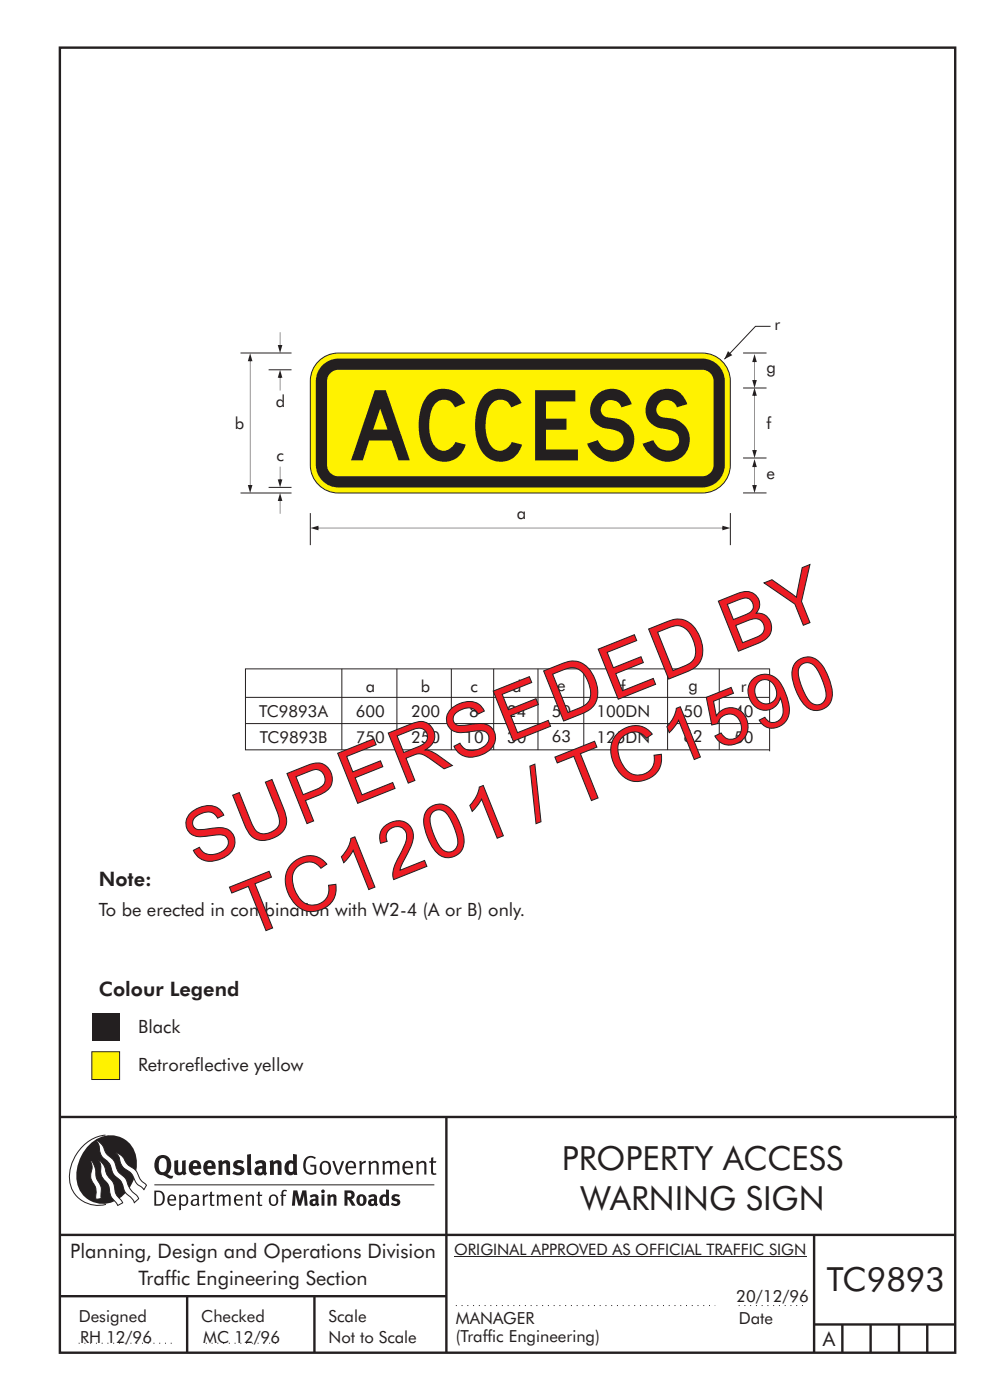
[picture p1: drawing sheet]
<svg xmlns="http://www.w3.org/2000/svg" width="210mm" height="297mm" viewBox="0 0 210 297" stroke-linecap="round" stroke-linejoin="round" font-family="sans-serif">
<g fill="none" stroke="#231f20" stroke-width=".51">
<path d="M12.7 10.1h189.9v276.9h-189.9zM12.7 237h190.3M94.7 236.9v50.1M12.7 262h190M12.7 275h82M39.7 275v12M66.7 275v12M172.7 262v25M172.7 281h30M178.7 281v6M184.7 281v6M190.7 281v6"/>
<path d="M196.7 281v6"/>
</g>
<path d="M96.7 277h55M156.7 277h14M16.7 285h20.3M43.7 285h15" fill="none" stroke="#231f20" stroke-width=".21" stroke-dasharray=".2 1" stroke-linecap="butt"/>
<path d="M96.3 266.7h74.7" fill="none" stroke="#231f20" stroke-width=".21"/>
<path d="M19.5 223.1h5.9v5.9h-5.9z" fill-rule="evenodd" fill="#fff200" stroke="#231f20" stroke-width=".21"/>
<path d="M19.5 215h5.9v5.9h-5.9z" fill-rule="evenodd" fill="#231f20"/>
<path d="M52.1 148h111M52.2 153.5h111M72.5 141.9v17.2M84.2 141.9v17.2M95.7 141.9v17.2M104.7 141.9v17.2M114.1 141.9v17.2M123.8 141.9v17.2M141.6 141.9v17.2M152.6 141.9v17.2M163.3 141.9v17.5M163.3 141.9h-111.2v17.2h111.1" fill="none" stroke="#231f20" stroke-width=".21"/>
<g fill="#231f20">
<path d="M65.9 112l1.7-.5v1zM67.4 112l86 .1zM153.2 111.5l1.7 .5-1.7 .5z"/>
<path d="M160.1 97.4l.4 1.7h-.9zM160 98.9l.1 4.2zM159.6 102.9h.9l-.4 1.7z"/>
<path d="M160.1 75.1l.4 1.7h-.9zM160 76.7l.1 4.1zM159.6 80.6h.9l-.4 1.7z"/>
<path d="M160.1 82.3l.4 1.7h-.9zM160 83.8l.1 11.8zM159.6 95.5h.9l-.4 1.7z"/>
</g>
<path d="M163.5 69.2h-3.2l-6.6 7" fill="none" stroke="#231f20" stroke-width=".21"/>
<path d="M154.4 74.5l.9 .9-1.6 .8z" fill="#231f20"/>
<path d="M157.6 74.9h5M157.6 82.3h5M157.6 97.2h5M65.8 108.9v6.8M154.9 108.9v6.8M157.6 104.6h5" fill="none" stroke="#231f20" stroke-width=".21"/>
<path d="M67.6 76.6a5.9 5.9 0 0 1 4.1-1.7h77.3a5.9 5.9 0 0 1 5.9 5.9v17.9a5.9 5.9 0 0 1-5.9 5.9h-77.3a5.9 5.9 0 0 1-5.9-5.9v-17.9a5.9 5.9 0 0 1 1.8-4.2z" fill-rule="evenodd" fill="#fff200" stroke="#231f20" stroke-width=".21"/>
<path d="M68.1 77.8a4.8 4.8 0 0 1 3.7-1.7h77.2a4.8 4.8 0 0 1 4.8 4.8v17.7a4.8 4.8 0 0 1-4.8 4.8h-77.2a4.8 4.8 0 0 1-4.8-4.8v-17.7a4.8 4.8 0 0 1 1.1-3.1z" fill-rule="evenodd" fill="#231f20"/>
<path d="M69.9 79.4a2.41 2.41 0 0 1 1.9-.9h77.2a2.42 2.42 0 0 1 2.4 2.4v17.7a2.42 2.42 0 0 1-2.4 2.4h-77.2a2.42 2.42 0 0 1-2.4-2.4v-17.7v-.6z" fill-rule="evenodd" fill="#fff200"/>
<g fill="#231f20">
<path d="M91 83.6a5 5 0 0 1 7.7 1.9l-2.2 .9a2.55 2.55 0 0 0-2.6-1.6 2.55 2.55 0 0 0-2.3 2.1 9 9 0 0 0 .7 7.9 2.51 2.51 0 0 0 4.3-1l2.2 .5a4.7 4.7 0 0 1-4.3 3.7 4.7 4.7 0 0 1-4.8-3.1 11.8 11.8 0 0 1 .9-10.9z"/>
<path d="M103 83.6a5 5 0 0 1 7.6 1.9l-2.1 .9a2.55 2.55 0 0 0-2.7-1.6 2.55 2.55 0 0 0-2.3 2.1 9 9 0 0 0 .8 7.9 2.51 2.51 0 0 0 4.2-1l2.3 .5a4.7 4.7 0 0 1-4.4 3.7 4.7 4.7 0 0 1-4.7-3.1 11.8 11.8 0 0 1 .9-10.9z"/>
<path d="M113.5 82.8h8.5v2.4h-6.2v3.6h4.4v2.4h-4.4v4.2h6.8v2.3h-9.1z"/>
<path d="M126.6 83.8a4.4 4.4 0 0 1 7.4 2l-2.2 .6a2.16 2.16 0 0 0-2.8-1.5 2.16 2.16 0 0 0-1.2 3l.2 .3a7 7 0 0 0 3.1 .7 4.7 4.7 0 0 1 3 6.4 4.7 4.7 0 0 1-6.8 2l-1-.8-.9-.8-.9-1.6 2.3-.7a3.1 3.1 0 0 0 4.8 1.5 2.15 2.15 0 0 0 .6-2.2 2.15 2.15 0 0 0-1.9-1.5l-.5-.1a4.6 4.6 0 0 1-4.5-2.9 4.6 4.6 0 0 1 1.3-4.4z"/>
<path d="M138.4 83.8a4.4 4.4 0 0 1 7.4 2l-2.2 .6a2.16 2.16 0 0 0-2.9-1.5 2.16 2.16 0 0 0-1.2 3l.3 .3a7 7 0 0 0 3.1 .7 4.7 4.7 0 0 1 3 6.4 4.7 4.7 0 0 1-6.8 2l-1.1-.8-.8-.8-.9-1.6 2.3-.7a3.1 3.1 0 0 0 4.8 1.5 2.15 2.15 0 0 0 .5-2.2 2.15 2.15 0 0 0-1.8-1.5l-.5-.1a4.6 4.6 0 0 1-4.5-2.9 4.6 4.6 0 0 1 1.3-4.4z"/>
<path d="M79.5 82.8h2.3l5.1 14.9h-2.4l-1.4-4.2h-4.8l-1.3 4.2h-2.5zM80.7 86.7l-1.5 4.4h3z"/>
<path d="M53.1 74.9l.5 1.7h-1zM53 76.5l.1 26.6zM52.6 102.9h1l-.5 1.7z"/>
<path d="M59.4 70.5l.1 2.9zM58.9 73.2h1l-.5 1.7z"/>
<path d="M59.4 99l.1 2.9zM58.9 101.7h1l-.5 1.7z"/>
<path d="M59.4 80l.1 2.9zM59.4 78.5l.5 1.6h-1z"/>
<path d="M59.4 106.1l.1 2.9zM59.4 104.6l.5 1.7h-1z"/>
</g>
<path d="M51 74.9h10.8M57 78.5h4.8M51 104.6h10.8M57 103.4h4.8" fill="none" stroke="#231f20" stroke-width=".21"/>
<g fill="#231f20">
<path d="M64.9 245.6a1.61 1.61 0 0 1 2.1 0l-.2 .3a1.17 1.17 0 0 0-1.4-.2 1.17 1.17 0 0 0-.6 1.3 1.42 1.42 0 0 0 1.2 1.9l.7-.2v-1.2h-.8l-.1-.4h1.3v1.8a1.82 1.82 0 0 1-2.2 0 1.82 1.82 0 0 1-.6-2.1l.2-.7z" fill-rule="evenodd"/>
<path d="M68.2 246.5a1.77 1.77 0 0 0 .4 2.7 1.39 1.39 0 0 0 1.4-.5 1.39 1.39 0 0 0 .2-1.5 1.19 1.19 0 0 0-2-.7zM68.5 246.8a.83 .83 0 0 1 1 .1 .83 .83 0 0 1 .2 .9 .75 .75 0 0 1-.6 1.1 .75 .75 0 0 1-.8-.8v-1z" fill-rule="evenodd"/>
<path d="M70.5 246.4l.4-.1 .8 2.4 .8-2.3h.5l-1.1 2.8h-.4z" fill-rule="evenodd"/>
<path d="M73.6 246.7a1.74 1.74 0 0 0 .5 2.5h.9l.5-.3-.2-.3a.89 .89 0 0 1-1.1 .2 .89 .89 0 0 1-.4-1h1.7a1.15 1.15 0 0 0-.4-1.3 1.15 1.15 0 0 0-1.5 .2zM74 246.8a.67 .67 0 0 1 .8-.1 .67 .67 0 0 1 .3 .8h-1.3z" fill-rule="evenodd"/>
<path d="M76.2 246.4l.4-.1 .1 .4 .5-.4h.5l-.2 .5a.61 .61 0 0 0-.8 .6v1.8h-.4z" fill-rule="evenodd"/>
<path d="M78.1 246.4l.5-.1 .1 .4a.89 .89 0 0 1 .9-.4 .89 .89 0 0 1 .7 .7v2.2h-.4v-2.2l-.1-.2-.3-.1-.8 .4v2.1h-.4z" fill-rule="evenodd"/>
<path d="M81.1 246.4l.4-.1 .1 .4a.83 .83 0 0 1 .8-.4 .83 .83 0 0 1 .7 .5 .86 .86 0 0 1 .9-.5 .86 .86 0 0 1 .7 .7v2.2h-.4l-.1-2.3a.5 .5 0 0 0-.8 0l-.2 .2v2.1h-.5v-2.2l-.4-.3-.7 .4v2.1h-.4z" fill-rule="evenodd"/>
<path d="M85.7 246.7a1.74 1.74 0 0 0 .5 2.5h.9l.5-.3-.2-.3a.89 .89 0 0 1-1.1 .2 .89 .89 0 0 1-.4-1h1.7a1.15 1.15 0 0 0-.5-1.3 1.15 1.15 0 0 0-1.4 .2zM86 246.8a.67 .67 0 0 1 .9-.1 .67 .67 0 0 1 .3 .8h-1.3z" fill-rule="evenodd"/>
<path d="M88.3 246.4l.4-.1 .1 .4a.89 .89 0 0 1 .9-.4 .89 .89 0 0 1 .8 .7v2.2h-.5v-2.2l-.1-.2-.3-.1-.8 .4v2.1h-.4z" fill-rule="evenodd"/>
<path d="M91.5 245.6l.4-.1v.9h.7l-.2 .3h-.5v2.1l.1 .1h.5l.1 .3a.71 .71 0 0 1-1.2-.6v-1.9h-.3v-.3h.3z" fill-rule="evenodd"/>
<path d="M37 246.3l.8-.2v2a.46 .46 0 0 0 .2 .6 .46 .46 0 0 0 .6-.2v-2.2l.8-.2v2.4l.2 .5-.6 .4-.2-.3a1.03 1.03 0 0 1-1.2 .2 1.03 1.03 0 0 1-.6-1.1z" fill-rule="evenodd"/>
<path d="M40.4 246.6a1.64 1.64 0 0 0 0 2.2 1.64 1.64 0 0 0 2.3 .1l-.4-.4a.78 .78 0 0 1-.9 .3 .78 .78 0 0 1-.5-.8h1.8a1.37 1.37 0 0 0-.6-1.7 1.37 1.37 0 0 0-1.7 .3zM41.1 246.9a.48 .48 0 0 1 .6-.1 .48 .48 0 0 1 .2 .6h-1z" fill-rule="evenodd"/>
<path d="M43.5 246.6a1.65 1.65 0 0 0-.2 1.9 1.65 1.65 0 0 0 1.9 .8l.5-.4-.3-.4a.78 .78 0 0 1-.9 .3 .78 .78 0 0 1-.5-.8h1.8a1.37 1.37 0 0 0-.6-1.7 1.37 1.37 0 0 0-1.7 .3zM44.1 246.9a.48 .48 0 0 1 .6-.1 .48 .48 0 0 1 .2 .6h-.9z" fill-rule="evenodd"/>
<path d="M46.3 246.3l.7-.2 .1 .4a.95 .95 0 0 1 1-.3 .95 .95 0 0 1 .7 .8v2.3h-.8v-2.3l-.3-.2-.5 .3v2.2h-.8z" fill-rule="evenodd"/>
<path d="M49.7 246.5a1.73 1.73 0 0 1 2-.1l-.2 .5-.6-.2a.42 .42 0 0 0-.6 .3l.2 .3a1.23 1.23 0 0 1 1.4 1 1.47 1.47 0 0 1-2.3 .9l-.3-.2 .3-.6 .7 .3a.47 .47 0 0 0 .7-.3 .87 .87 0 0 0-1-.5l-.4-.2-.1-.4z" fill-rule="evenodd"/>
<path d="M54.1 246.6l.3 .5 .3-.1a.62 .62 0 0 1 .9 0l.1 .4a1.21 1.21 0 0 0-1.4 .3 1.21 1.21 0 0 0-.1 1.3 1.19 1.19 0 0 0 1.6 .1l.5 .3 .4-.5-.3-.3v-1.4a.96 .96 0 0 0-1.3-1zM55 248l.6-.1v.7a.43 .43 0 0 1-.6 .1 .43 .43 0 0 1 0-.7z" fill-rule="evenodd"/>
<path d="M57.2 246.3l.7-.2 .1 .4a.95 .95 0 0 1 1-.3 .95 .95 0 0 1 .7 .8v2.3h-.8v-2.3l-.2-.2-.6 .3v2.2h-.8z" fill-rule="evenodd"/>
<path d="M62.2 244.8v1.5a1.29 1.29 0 0 0-1.4 .2 1.29 1.29 0 0 0-.5 1.3 1.24 1.24 0 0 0 .6 1.3 1.24 1.24 0 0 0 1.4 0l.1 .2h.7l-.1-4.3zM61.5 246.9l.4-.1 .3 .2v1.5l-.3 .1a.48 .48 0 0 1-.6-.4 1.52 1.52 0 0 1 .2-1.3z" fill-rule="evenodd"/>
<path d="M52.4 245l.8-.2 .2 4.5h-.8l-.1-.2z" fill-rule="evenodd"/>
</g>
<path d="M22.4 240.8a9 9 0 0 0-7.4 10.9 6.2 6.2 0 0 0 7.5 3.8M32.7 251.4h59.4" fill="none" stroke="#231f20" stroke-width=".21"/>
<path d="M19.1 242.7a5.7 5.7 0 0 1 6.5-1.4 5.7 5.7 0 0 1 3.4 5.7 8.6 8.6 0 0 1-6.2 8.3 5.7 5.7 0 0 1-6.5-7 9.9 9.9 0 0 1 2.8-5.6z" fill-rule="evenodd" fill="#231f20"/>
<path d="M24.5 244.5a3.1 3.1 0 0 1 2.3 2.2l.7 .7a3.2 3.2 0 0 1 2 2.4l.4 .6 1.2 1.1-.6 .9-.2-.3a3.5 3.5 0 0 1-1.9-2.1 3.8 3.8 0 0 0-2.1-2.2 3.5 3.5 0 0 1-1-2.2zM20.4 241.9a3.4 3.4 0 0 1 1.9 2.5l.7 .8a3.3 3.3 0 0 1 1.7 2.6 4.4 4.4 0 0 0 1.7 2l.3 .3a6.1 6.1 0 0 0 2.5 3.7l.2 .5-.9 .9a6.1 6.1 0 0 0-1.9-2.2l-.4-.8a3.6 3.6 0 0 0-1.9-2.8l-.6-1a3.6 3.6 0 0 0-1.9-2.8 3.7 3.7 0 0 1-.8-2.4zM21 246.1a3.4 3.4 0 0 1 1.5 2.7l.6 1a3.8 3.8 0 0 1 1.4 3.1l.3 .7 1.2 1.6-1 .6-.5-.8a3.2 3.2 0 0 1-1.3-2.8 4.3 4.3 0 0 0-1.4-2.2 4.7 4.7 0 0 1-.5-2.9zM19.2 246.1a5.1 5.1 0 0 1 1.2 3.7l.3 .7a3.1 3.1 0 0 1 .7 3l.1 .8-1.1 .2-.1-.8a3.5 3.5 0 0 0-.9-3.3 3.6 3.6 0 0 1 .1-2.5z" fill-rule="evenodd" fill="#fff" stroke="#231f20" stroke-width=".21"/>
<g fill="#231f20">
<path d="M33.4 245.5a2.51 2.51 0 0 0 .4 3.7l.8 .1a2.78 2.78 0 0 0 2 .7l.2-.6h-.6l-.7-.3a2.56 2.56 0 0 0 0-3.8 1.83 1.83 0 0 0-2.1 .2zM34 245.9a.87 .87 0 0 1 1 0 .87 .87 0 0 1 .4 .9v.4a1.17 1.17 0 0 1-.9 1.5l-.3-.1a2.38 2.38 0 0 1-.2-2.7z" fill-rule="evenodd"/>
<path d="M33.1 252.9v2.6a1.12 1.12 0 0 0 1.2-.3 1.12 1.12 0 0 0 .2-1.2l-.1-.5-.3-.4zM32.7 252.6h1.1a1.67 1.67 0 0 1 1.2 1.6 1.67 1.67 0 0 1-1.3 1.6h-1zM36.1 253.9l-.2 .5h1.1a.55 .55 0 0 0-.3-.6 .55 .55 0 0 0-.6 .1zM35.8 253.7a.95 .95 0 0 1 1.2-.1 .95 .95 0 0 1 .4 1.1h-1.5a.72 .72 0 0 0 .4 .8 .72 .72 0 0 0 .9-.2l.1 .3a1.15 1.15 0 0 1-1.5 0 1.15 1.15 0 0 1-.2-1.5zM38.4 254.1v1.2a.7 .7 0 0 0 .9 .1 .7 .7 0 0 0 .2-.9 .61 .61 0 0 0-.4-.7 .61 .61 0 0 0-.7 .3zM38 253.5l.3-.1 .1 .4a.95 .95 0 0 1 1.2-.2 .95 .95 0 0 1 .3 1.2 .92 .92 0 0 1-.5 .9 .92 .92 0 0 1-1-.1v1.1l-.4 .1zM40.9 254.8a.5 .5 0 0 0 .2 .8 .5 .5 0 0 0 .7-.4v-.6zM40.5 253.7a1 1 0 0 1 1.7 .3v1.4l.2 .2-.2 .3-.3-.3a.78 .78 0 0 1-1.4-.1 .78 .78 0 0 1 .8-1.1h.5a.58 .58 0 0 0-.3-.7 .58 .58 0 0 0-.7 .2zM43 253.5l.3-.1 .1 .4 .3-.3 .5-.1-.2 .4a.52 .52 0 0 0-.6 .5v1.5h-.4zM44.6 252.9l.4-.1-.1 .7h.6l-.1 .3h-.5v1.5a.35 .35 0 0 0 .6 .3v.2a.57 .57 0 0 1-.6 .1 .57 .57 0 0 1-.3-.5v-1.6h-.3v-.3h.3zM45.9 253.5l.4-.1 .1 .4 .2-.2a.64 .64 0 0 1 1 .2 .7 .7 0 0 1 .8-.4 .7 .7 0 0 1 .5 .6v1.8h-.3v-1.7l-.3-.4-.7 .4v1.7h-.3v-1.6a.38 .38 0 0 0-.3-.5 .38 .38 0 0 0-.5 .2l-.1 .2v1.7h-.4zM50.2 253.9l-.2 .5h1.1a.55 .55 0 0 0-.2-.6 .55 .55 0 0 0-.7 .1zM49.9 253.7a.95 .95 0 0 1 1.2-.1 .95 .95 0 0 1 .4 1.1h-1.5a.72 .72 0 0 0 .4 .8 .72 .72 0 0 0 .9-.2l.1 .3a1.15 1.15 0 0 1-1.5 0 1.15 1.15 0 0 1-.2-1.5zM52.1 253.5l.3-.1 .1 .4a.72 .72 0 0 1 .8-.4 .72 .72 0 0 1 .6 .6v1.8h-.4v-1.6a.45 .45 0 0 0-.3-.5 .45 .45 0 0 0-.5 .2l-.2 .2v1.7h-.3zM54.7 252.9l.4-.1v.7h.6l-.1 .3h-.5v1.5a.35 .35 0 0 0 .5 .3v.2a.57 .57 0 0 1-.6 .1 .57 .57 0 0 1-.3-.5v-1.6h-.3v-.3h.3zM57.6 253.9l-.2 .7a.65 .65 0 0 0 .3 .8 .65 .65 0 0 0 .8-.2l.1-.1a.93 .93 0 0 0-.7-1.4zM57.3 253.7a1.12 1.12 0 0 1 1.4 0 1.12 1.12 0 0 1 .3 1.5 1.01 1.01 0 0 1-1.3 .6 1.01 1.01 0 0 1-.7-1.2zM59.9 252.6l.5-.2 .5 .2-.1 .2-.4-.1-.3 .2v.6h.6l-.1 .3h-.5v2h-.4v-2h-.2v-.3h.2zM62.2 252.6l-.3 3.2h.7l.1-2.3 .6 2.3h.6l.6-2.3 .1 2.3h.7l-.3-3.2h-.9l-.5 2.1-.5-2.1zM65.7 253.7l.3 .4a.51 .51 0 0 1 .5-.3 .51 .51 0 0 1 .4 .4v.1a.88 .88 0 0 0-1.1 .4 .88 .88 0 0 0 .2 1.1 .9 .9 0 0 0 1.1-.2l.3 .3 .4-.4-.2-.2v-1.1a.87 .87 0 0 0-.5-.8 .87 .87 0 0 0-1 .1zM66.4 254.8h.5v.5l-.1 .1h-.3l-.2-.1zM68.2 253.5v2.3h.6v-2.4zM68.1 252.8a.4 .4 0 0 0 .8 0 .4 .4 0 0 0-.8 0zM69.4 253.5l.1 2.3h.6v-1.7a.33 .33 0 0 1 .4-.2 .33 .33 0 0 1 .3 .4v1.5h.6v-1.7a.75 .75 0 0 0-.6-.7 .75 .75 0 0 0-.8 .3v-.3zM73.1 252.6v3.2h.6v-1.3l.3 .2 .7 1.1h.7l-.9-1.4a.94 .94 0 0 0 .7-1 .94 .94 0 0 0-.9-.8zM73.7 253.1a.51 .51 0 0 1 .8 .1 .51 .51 0 0 1-.2 .7l-.6 .1zM75.9 253.7a1.19 1.19 0 0 0-.1 1.7 1.19 1.19 0 0 0 1.8 0 1.19 1.19 0 0 0-.1-1.6 1.19 1.19 0 0 0-1.6-.1zM76.5 253.9l.2-.1a.99 .99 0 0 1 0 1.6 1.06 1.06 0 0 1-.2-1.5zM78.1 253.7l.3 .4a.51 .51 0 0 1 .5-.3 .51 .51 0 0 1 .5 .4v.1a.88 .88 0 0 0-1.2 .4 .88 .88 0 0 0 .2 1.1 .9 .9 0 0 0 1.1-.2l.3 .3 .4-.4-.2-.2v-1.1a.87 .87 0 0 0-.5-.8 .87 .87 0 0 0-1 .1zM78.9 254.8h.4v.5l-.1 .1h-.3l-.1-.1zM81.9 252.3v1.2a1.2 1.2 0 0 0-1.4 .6 1.2 1.2 0 0 0 .2 1.4l.5 .3 .8-.1v.1h.6l-.1-3.4zM81.4 253.9l.5 .1-.1 1.2a.46 .46 0 0 1-.5 0 .46 .46 0 0 1-.1-.5zM83.3 253.6a.79 .79 0 0 0-.1 .9 .79 .79 0 0 0 .9 .4 .33 .33 0 0 1 0 .5 .33 .33 0 0 1-.5 0l-.4-.3-.3 .5a1.15 1.15 0 0 0 1.2 .3 1.15 1.15 0 0 0 .8-1 1.49 1.49 0 0 0-1.2-.8 .4 .4 0 0 1 .3-.3 .4 .4 0 0 1 .4 .1l.2 .1 .2-.4a1.47 1.47 0 0 0-1.5 0z" fill-rule="evenodd"/>
</g>
<g font-size="16" fill="#ed1c24">
<text x="41.7" y="184.1" transform="rotate(-22 41.7 184.1)">SUPERSEDED BY</text>
<text x="52.6" y="199" transform="rotate(-22 52.6 199)">TC1201 / TC1590</text>
</g>
<g font-size="7.1" fill="#231f20">
<text x="119.2" y="248.2">PROPERTY ACCESS</text>
<text x="123.1" y="256.7">WARNING SIGN</text>
<text x="175.4" y="274">TC9893</text>
</g>
<g font-size="4.2" fill="#231f20">
<text x="21" y="188">Note:</text>
<text x="21" y="211.4">Colour Legend</text>
<text x="14.9" y="267">Planning, Design and Operations Division</text>
<text x="29.4" y="272.6">Traffic Engineering Section</text>
<text x="174.5" y="285.5">A</text>
</g>
<g font-size="3.9" fill="#231f20">
<text x="21" y="194.4">To be erected in combination with W2-4 (A or B) only.</text>
<text x="29.3" y="219.2">Black</text>
<text x="29.3" y="227.3">Retroreflective yellow</text>
</g>
<g font-size="3.5" fill="#231f20">
<text x="164.3" y="70.1">r</text>
<text x="162.6" y="79.1">g</text>
<text x="58.5" y="86.3">d</text>
<text x="49.8" y="90.9">b</text>
<text x="162.6" y="90.9">f</text>
<text x="58.7" y="97.9">c</text>
<text x="162.6" y="101.7">e</text>
<text x="109.6" y="110.1">a</text>
<text x="77.6" y="146.8">a</text>
<text x="89.3" y="146.8">b</text>
<text x="99.8" y="146.8">c</text>
<text x="108.7" y="146.8">d</text>
<text x="118.2" y="146.6">e</text>
<text x="131.7" y="146.8">f</text>
<text x="146" y="146.6">g</text>
<text x="157.1" y="146.8">r</text>
<text x="55" y="152.2">TC9893A</text>
<text x="75.5" y="152.2">600</text>
<text x="87.2" y="152.2">200</text>
<text x="99.5" y="152.2">8</text>
<text x="107.6" y="152.2">24</text>
<text x="117" y="152">50</text>
<text x="126.5" y="152.2">100DN</text>
<text x="145" y="152">50</text>
<text x="155.7" y="152.2">40</text>
<text x="55.1" y="157.6">TC9893B</text>
<text x="75.5" y="157.6">750</text>
<text x="87.2" y="157.6">250</text>
<text x="98.5" y="157.6">10</text>
<text x="107.6" y="157.6">30</text>
<text x="117" y="157.5">63</text>
<text x="126.5" y="157.6">125DN</text>
<text x="145" y="157.5">62</text>
<text x="155.7" y="157.6">50</text>
<text x="16.7" y="280.4">Designed</text>
<text x="42.7" y="280.4">Checked</text>
<text x="69.7" y="280.4">Scale</text>
<text x="96.7" y="281">MANAGER</text>
<text x="156.2" y="276.1">20/12/96</text>
<text x="156.7" y="281">Date</text>
<text x="17" y="284.8">RH 12/96</text>
<text x="43.1" y="284.8">MC 12/96</text>
<text x="69.7" y="285">Not to Scale</text>
<text x="96.7" y="284.7">(Traffic Engineering)</text>
</g>
<text font-size="3.4" fill="#231f20" x="96.3" y="266.3">ORIGINAL APPROVED AS OFFICIAL TRAFFIC SIGN</text>
</svg>
